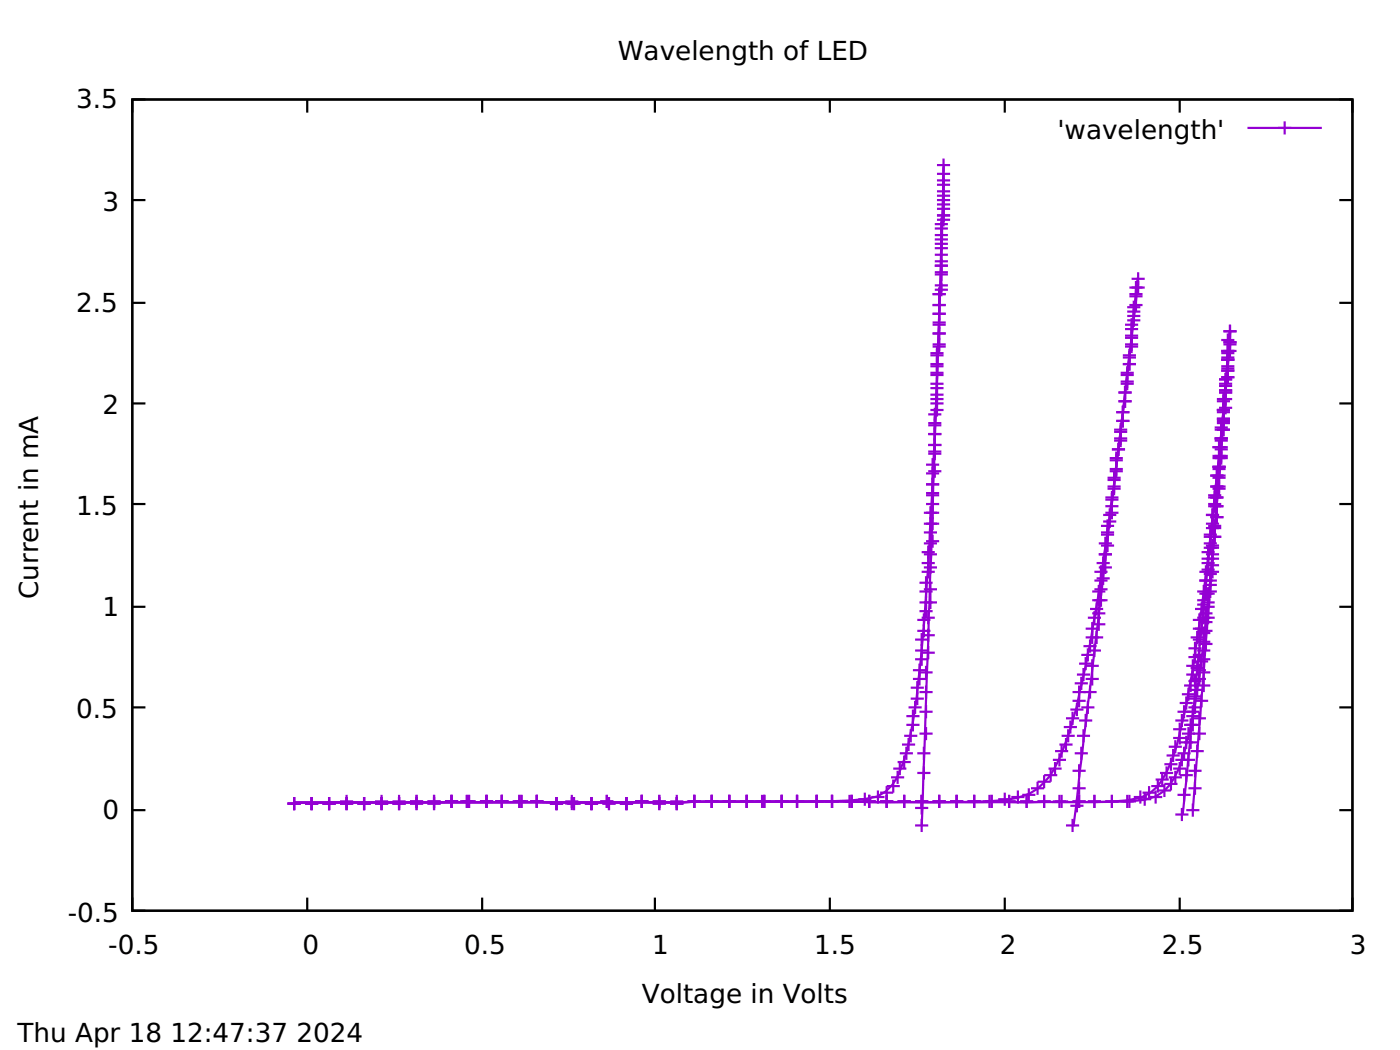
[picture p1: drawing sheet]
<svg xmlns="http://www.w3.org/2000/svg" width="226mm" height="169mm" viewBox="0 0 226 169" stroke-linecap="round" stroke-linejoin="round" font-family="sans-serif">
<g fill="none" stroke="#000" stroke-width=".35">
<path d="M21.3 16h196.8v130.9h-196.8zM23.5 16h-2.2v2.2M49.5 16v2.2M77.8 16v2.2M105.6 16v2.2M133.8 16v2.2M162 16v2.2M190.2 16v2.2M216 16h2.1v2.2M21.3 32.3h2.2M216 32.3h2.1M21.3 48.8h2.2"/>
<path d="M216 48.8h2.1M21.3 65.1h2.2M216 65.1h2.1M21.3 97.9h2.2M21.3 81.3h2.2M216 97.9h2.1M216 81.3h2.1M21.3 114.1h2.2M216 114.1h2.1M21.3 130.7h2.2M216 130.7h2.1M21.3 144.8v2.1h2.2"/>
<path d="M49.5 144.8v2.1M77.8 144.8v2.1M105.6 144.8v2.1M133.8 144.8v2.1M162 144.8v2.1M190.2 144.8v2.1M218.1 144.8v2.1h-2.1"/>
</g>
<g fill="none" stroke="#9400d3" stroke-width=".35">
<path d="M207.2 19.6v2.1M150.8 39.3h2.1M150.8 37.9h2.1M150.8 36.1h2.1M150.8 38.6h2.1M150.8 36.9h2.1M151.1 34.7h2.1M151.1 33h2.1M151.1 31.6h2.1M151.1 29.8h2.1M151.1 28h2.1M151.1 26.6h2.1"/>
<path d="M151.1 35.4h2.1M151.1 33.7h2.1M151.1 32.3h2.1M151.1 30.9h2.1M151.1 29.1h2.1M151.8 35.1v12.7M152.2 25.6v10.9M152.2 26.6l-.5 17.7-1 25.7a697.5 697.5 0 0 1-2.4 37.9 74.5 74.5 0 0 1-2.6 14.9l-.5 1.3a6.6 6.6 0 0 1-5.9 4.8 225.6 225.6 0 0 1-18.9 .4l-11.1 .1-61.8 .1 58.9-.1a2044.8 2044.8 0 0 1 45 0l19.6-.1a99 99 0 0 0 10.8-.2 7 7 0 0 0 6.3-4.6 33.1 33.1 0 0 0 2.6-8.3l.7-2.8a501.2 501.2 0 0 0 5-38.1l2-21.8M152.2 29.2l-3.6 104M201.2 20.6h12M150 58.7h2.2M150 57.3h2.2"/>
<path d="M150 59.1h2.2M150 57h2.2M150.4 55.5h2.1M150.4 53.8h2.1M150.4 52.4h2.1M150.4 50.6h2.1M150.4 49.2h2.1M150.4 47.4h2.1M150.4 55.9h2.1M150.4 52h2.1M150.8 46h2.1M150.8 44.3h2.1"/>
<path d="M150.8 42.8h2.1M150.8 41.1h2.1M150.8 46.7h2.1M150.8 43.9h2.1M150.8 42.1h2.1M150.8 40h2.1M151.1 55.9v11.3M151.5 46.4v10.6M181.1 58.7h2.1M181.1 57.3h2.1M181.1 57.7h2.1M181.4 55.5h2.1"/>
<path d="M181.4 52.4h2.1M181.4 55.9h2.1M181.4 54.1h2.1M181.4 54.5h2.1M181.4 53.1h2.1M181.8 59.1v3.8M181.8 51h2.1M181.8 49.5h2.1M181.8 51.7h2.1M181.8 50.3h2.1M182.1 49.2h2.2M182.1 47.4h2.2"/>
<path d="M182.1 56.2v3.6M182.1 47.8h2.2M182.1 46.4h2.5M182.5 51.3v5.7M182.5 45h2.1M182.8 48.5v4.2M183.2 45.3v5M183.5 44.8l-2 18.5-1.5 12.3a486.2 486.2 0 0 1-3.8 25.6 138.3 138.3 0 0 1-3.9 17.4l-.5 1.4a24.2 24.2 0 0 1-2.4 5.1 9.2 9.2 0 0 1-7.3 3.9 257.9 257.9 0 0 1-19.1 .4l-8.7-.2-22.5 .1-2.5 .1h-61.8M183.5 46.3l-10.4 87M183.5 43.9v3.5M196.9 59.1h2.2M196.9 57h2.2"/>
<path d="M196.9 59.8h2.2M196.9 58h2.2M196.9 56.6h2.5M196.9 57.7h2.2M196.9 54.8h2.2M196.9 59.4h2.2M197.3 55.5h2.1M197.3 55.2h2.1M197.3 53.4h2.1M198 53.8v8.1M198.3 53.4l-.9 12.6a684.5 684.5 0 0 1-4.1 43.5 65.7 65.7 0 0 1-3.2 14.5 7.3 7.3 0 0 1-5.6 5 116.1 116.1 0 0 1-13.5 .3l-48-.1-13.7 .2h-61.9M198.3 55.6l-5.9 75.1"/>
<path d="M198.4 52.4v5.3M198.4 55.1l-7.7 76.2M149.3 79.5h2.2M149.3 78.1h2.2M149.3 76.3h2.2M149.3 74.9h2.2M149.3 79.9h2.2M149.7 73.2h2.1M149.7 71.8h2.1M149.7 70h2.1M149.7 68.2h2.1M149.7 66.8h2.1"/>
<path d="M149.7 76h2.1M149.7 72.8h2.1M149.7 68.6h2.1M150 65.1h2.2M150 63.7h2.2M150 61.9h2.2M150 60.5h2.2M150 66.1h2.2M150 64.4h2.2M150 62.6h2.2M150 60.1h2.2M150.4 73.9v11.6"/>
<path d="M150.8 65.8v8.4M150.8 74.9v2.2M178.6 78.5h2.1M178.6 77.1h2.1M178.6 78.8h2.1M178.6 77.4h2.1M179 76h2.1M179 73.9h2.1M179 75.6h2.1M179 74.2h2.1M179.3 79.2v4.6M179.3 72.5h2.1"/>
<path d="M179.7 70.7h2.1M179.7 69.3h2.1M179.7 76v3.9M179.7 71.1h2.1M179.7 69.6h2.1M180 67.9h2.1M180 72.8v4.3M180 66.5h2.1M180.4 64.7h2.1M180.4 63.3h2.1M180.4 71.4v2.1M180.7 61.9h2.1"/>
<path d="M180.7 60.5h2.1M180.7 60.1h2.1M180.7 68.2v3.9M180.7 61.5h2.1M181.1 65.4v3.5M181.4 62.2v3.6M194.8 79.9h2.1M195.2 78.5h2.5M195.2 76.7h2.5M195.5 75.3h2.2M195.5 73.9h2.5M195.5 72.1h2.5"/>
<path d="M195.5 73.5h2.5M195.5 77.1h2.2M195.5 75.6h2.2M195.5 78.8h2.2M195.9 78.8v3.9M195.9 70.7h2.1M195.9 68.9h2.1M195.9 69.3h2.5M195.9 72.5h2.1M195.9 71.1h2.1M196.2 68.2h2.2M196.2 66.1h2.2"/>
<path d="M196.2 64.4h2.5M196.2 75.6v8.9M196.2 67.5h2.2M196.2 67.9h2.2M196.2 64.7h2.2M196.2 66.5h2.2M196.6 61.9h2.1M196.6 71.1v8.8M196.6 62.9h2.1M196.6 61.2h2.1M196.6 63.3h2.1M196.6 65.8h2.1"/>
<path d="M196.6 62.2h2.1M196.9 67.9v7M196.9 60.8h2.2M197.3 63.3v7.1M197.7 60.1v6.7M147.9 100h2.1M148.3 98.6h2.1M148.3 97.2h2.8M148.3 95.4h2.1M148.3 94h2.1M148.6 92.2h2.2M148.6 90.8h2.2"/>
<path d="M148.6 89h2.2M148.6 99.6h2.2M149 98.9v3.9M149 87.6h2.1M149 85.9h2.1M149 84.5h2.5M149 82.7h2.5M149 95h2.1M149 91.5h2.1M149 89.4h2.1M149.3 92.9v6.7M149.3 81.3h2.2"/>
<path d="M149.3 87.3h2.2M149.7 88v5.3M149.7 98.6v2.1M150 81.6v11M150 94v4.2M150.4 86.2v2.1M175.4 99.6h2.2M175.8 98.2h2.1M176.1 95.4h2.2M176.1 96.8h2.5M176.1 98.9h2.2M176.5 92.2h2.1"/>
<path d="M176.5 95h2.1M176.5 98.6v2.1M176.5 93.6h2.1M176.8 90.8h2.2M176.8 97.2v2.1M176.8 93.3h2.2M177.2 87.6h2.1M177.2 91.5h2.1M177.2 89.4h2.1M177.2 94.3v7.4M177.6 85.9h2.1M177.6 86.2h2.1"/>
<path d="M177.6 91.2v6.7M177.6 84.8h2.1M177.6 88h2.1M177.9 83h2.1M177.9 89.7v2.2M177.9 92.2v2.1M177.9 84.1h2.1M178.3 82.7h2.1M178.3 81.6h2.1M178.3 80.2h2.1M178.3 86.6v6M178.3 80.6h2.1"/>
<path d="M178.6 83.8v5.2M179 82v3.2M192.4 100h2.1M192.7 98.2h2.1M193.1 95.4h3.1M193.1 99.6h2.8M193.1 96.8h2.1M193.1 97.5h2.1M193.4 92.2h3.2M193.4 93.6h2.8M193.4 95.7h2.5M193.8 90.8h2.1"/>
<path d="M193.8 89h2.1M193.8 91.9h2.1M193.8 90.1h2.8M193.8 97.9h2.1M194.1 87.6h2.1M194.1 86.2h2.1M194.1 88.3h2.5M194.1 86.6h2.8M194.1 92.6h2.1M194.5 84.5h2.1M194.5 89.4h2.1M194.5 97.9v7"/>
<path d="M194.5 83h2.1M194.5 85.2h2.4M194.5 88h2.1M194.8 81.3h2.1M194.8 88v4.9M194.8 94.7v6M194.8 81.6h2.5M194.8 80.2h2.5M194.8 84.8h2.1M195.2 85.2v4.2M195.2 91.5v4.9M195.2 83.4h2.1"/>
<path d="M195.5 98.9h-2.1v5.3M195.5 82v4.2M195.5 86.9v6.4M195.9 97.2h-2.1v2.1M195.9 83.8v3.8M196.2 94.3h-2.1v6.4M196.6 91.2h-2.1v5.6M145.8 118.7h2.1M146.2 116.9h2.1M146.2 115.5h2.1M146.5 119v2.1M146.5 114.1h2.1"/>
<path d="M146.9 117.6v2.1M146.9 112.7h2.1M146.9 110.9h2.1M147.2 114.4v3.6M147.2 108.1h2.1M147.6 113v2.1M147.6 104.9h2.1M147.6 103.1h2.1M147.9 109.8v3.9M147.9 101.7h2.1M148.3 107v3.6M148.3 118.3h2.1"/>
<path d="M148.3 114.8h2.1M148.3 111.6h2.1M148.3 108.4h2.1M148.6 102.1v5.3M148.6 105.3h2.2M148.6 102.4h2.2M149.3 107.4v2.1h-2.1M149.3 110.6v2.1M149.3 113.7v2.1M149.3 117.3v2.1M149.7 104.2v2.1h-2.1M149.7 101.4v2.1"/>
<path d="M171.2 118.7h2.1M171.6 117.3h2.1M171.9 119v2.1M171.9 115.8h2.1M172.3 117.6v2.1M172.6 116.2v2.1M172.6 114.4h2.1M173 111.6h3.8M173 114.8v2.1M173 113h2.1M173.3 110.2h2.1M173.7 118.7h2.1"/>
<path d="M173.7 108.8h2.1M173.7 113.4v2.1M174 110.6v3.5M174 116.2h2.1M174 107h2.1M174.4 114.1h2.1M174.4 105.6h2.1M174.4 109.1v2.2M174.7 107.7v2.1M174.7 117.6v2.1M174.7 104.2h2.1M175.1 109.5h2.1"/>
<path d="M175.1 107.4h2.1M175.1 102.8h2.8M175.1 101.4h2.1M175.1 106v2.1M175.1 115.1v2.2M175.4 104.9h2.2M175.4 104.6v2.1M175.4 113v2.1M175.8 103.1v2.2M175.8 110.6v2.1M176.1 100.3v3.6M176.1 106.3v4.3"/>
<path d="M176.1 100.7h2.2M176.5 103.9v2.1M176.8 101.7v2.2M189.2 119h2.1M189.2 117.6h2.1M189.5 119.4v2.1M189.5 116.2h2.2M189.9 114.8h3.5v2.1h-2.4M190.2 116.5v3.6M190.2 113.4h2.2M190.2 119.7h2.9M190.6 118.3h3.9"/>
<path d="M190.6 115.1v2.2M190.6 112h2.1M191 113.7v2.1M191 110.6h4.2M191.3 115.5h2.1M191.3 112.3v2.1M191.3 118.7v2.1M191.3 108.8h2.1M191.3 107.4h2.1M191.7 112.7h2.1M191.7 110.9v2.1M191.7 117.3v2.1"/>
<path d="M191.7 106h2.1M191.7 104.6h2.1M191.7 112.3h2.1M191.7 109.8h2.1M192 109.5v2.1M192 115.8v2.2M192 118.7v2.1M192 102.8h2.1M192 107.7h2.1M192 111.3h2.1M192.4 109.5h2.1M192.4 108.1h2.1"/>
<path d="M192.4 103.1h2.1M192.4 106.3v3.5M192.4 113.7v4.3M192.4 101.4h2.4M192.4 105.6h2.1M192.4 115.8h2.1M192.7 103.5v3.5M192.7 108.8v2.1M192.7 111.3v3.8M192.7 113h2.1M192.7 106.7h2.1M193.1 106.3h2.1"/>
<path d="M193.1 104.9h2.1M193.1 108.4h2.1M193.1 101.7v2.2M193.1 106.7v2.1M193.1 110.2v2.1M193.1 103.5h2.1M193.1 102.1h2.1M193.4 101.7h2.1M193.4 104.6v2.1M193.4 107v3.6M193.4 117.3v2.1M193.4 100.3h2.1"/>
<path d="M193.4 103.9h2.1M193.8 112v2.1h-2.1M193.8 100.3v2.1M193.8 105.6v2.1M194.1 101v10.6M46.4 129.6h2.1M47.4 128.5v2.2M49.2 129.6h2.1M50.3 128.5v2.2M52 129.6h2.1M53.1 128.5v2.2M54.8 129.6h2.2"/>
<path d="M54.8 129.2h2.2M55.9 128.2v2.5M57.7 129.6h2.1M58.7 128.5v2.2M60.5 129.6h2.1M60.5 129.2h2.1M61.5 128.2v2.5M63.3 129.6h2.1M63.3 129.2h2.1M64.4 128.2v2.5M66.1 129.6h2.1M66.1 129.2h2.1"/>
<path d="M67.2 128.2v2.5M68.9 129.6h2.2M68.9 129.2h2.2M70 128.2v2.5M71.8 129.2h2.1M72.8 128.2v2.1M74.2 129.2h2.5M75.3 128.2v2.1M75.6 128.2v2.1M77.4 129.2h2.1M78.5 128.2v2.1M79.9 129.2h2.1"/>
<path d="M80.9 128.2v2.1M82.7 129.2h2.5M83.8 128.2v2.1M84.1 128.2v2.1M85.5 129.2h2.1M86.6 128.2v2.1M88.7 129.6h2.1M89.7 128.5v2.2M91.2 129.6h2.4M91.2 129.2h2.1M92.2 128.2v2.5M92.6 128.5v2.2"/>
<path d="M94.3 129.6h2.1M95.4 128.5v2.2M96.8 129.2h2.1M97.2 129.6h2.1M97.9 128.2v2.1M98.2 128.5v2.2M100 129.6h2.1M101 128.5v2.2M102.4 129.2h2.2M103.5 128.2v2.1M105.3 129.6h2.1M105.3 129.2h2.1"/>
<path d="M106.3 128.2v2.5M108.1 129.6h2.1M108.1 129.2h2.1M109.1 128.2v2.5M110.9 129.2h2.1M112 128.2v2.1M113.7 129.2h2.1M114.8 128.2v2.1M116.5 129.2h2.2M117.6 128.2v2.1M119.4 129.2h2.1M120.4 128.2v2.1"/>
<path d="M121.8 129.2h2.5M122.9 128.2v2.1M123.2 128.2v2.1M125 129.2h2.1M126.1 128.2v2.1M127.5 129.2h2.1M128.5 128.2v2.1M130.7 129.2h2.1M131.7 128.2v2.1M133.1 129.2h2.1M134.2 128.2v2.1M135.9 129.2h2.5"/>
<path d="M137 128.2v2.1M137.4 128.2v2.1M138.4 128.9h2.1M139.1 129.2h2.1M139.5 127.8v2.1M140.2 128.2v2.1M140.5 128.5h2.1M141.6 127.5v2.1M141.9 129.2h2.2M143.7 125.4h2.1M144.1 125.7v2.1h-2.2M144.1 124h2.1"/>
<path d="M144.8 129.2h2.1M144.8 124.3v2.1M144.8 122.9h2.1M145.1 126.8h-2.1v3.5M145.1 122.9v2.1M145.1 121.5h2.1M145.5 120.1h2.1M145.8 121.8v2.2M145.8 128.2v2.1M146.2 120.4v2.1M147.6 129.2h2.1M147.6 133.1h2.1"/>
<path d="M147.6 130.3h2.1M147.9 121.5h2.1M147.9 124.7h2.1M148.6 128.2v3.2M148.6 132.1v2.1M149 120.4v2.1M149 123.6v2.1M150.4 129.2h2.1M151.5 128.2v2.1M153.2 129.2h2.1M154.3 128.2v2.1M156 129.2h2.2"/>
<path d="M157.1 128.2v2.1M158.5 129.2h2.5M159.6 128.2v2.1M159.9 128.2v2.1M161 128.9h2.1M161.7 129.2h2.1M162 127.8v2.1M162.7 128.2v2.1M163.1 128.5h2.1M164.2 127.5v2.1M164.5 129.2h2.1M164.9 128.2h2.1"/>
<path d="M165.6 128.2v2.1M165.9 127.1v2.1M167.3 129.2h2.1M168.4 128.2v2.1M169.1 124h2.1M169.4 124v2.1h-2.1v2.1M169.8 129.2h2.5M169.8 122.5h2.1M170.1 122.9v2.1M170.1 121.1h2.2M170.5 125h-2.1v2.1h-2.1M170.9 120.1h2.1"/>
<path d="M170.9 121.5v2.1M170.9 128.2v2.1M171.2 120.1v2.1M171.2 128.2v2.1M171.9 133.1h2.1M172.6 129.9h2.1M173 129.2h2.1M173 127.1h2.1M173 132.1v2.1M173 124.3h2.1M173.3 121.5h2.1M173.7 128.9v2.1"/>
<path d="M174 123.2v2.2M174 126.1v4.2M174.4 120.4v2.1M175.4 129.2h2.2M176.5 128.2v2.1M178.3 129.2h2.1M179.3 128.2v2.1M180.7 129.2h2.5M181.8 128.2v2.1M182.1 128.2v2.1M182.8 128.5h2.2M183.5 128.9h2.2"/>
<path d="M183.9 127.5v2.1M184.3 127.8h2.1M184.6 127.8v2.1M185.3 128.5h2.1M185.3 126.8v2.1M185.7 126.8h2.1M186.4 125.7h2.1M186.4 127.5v2.1M186.7 125.7v2.1M187.1 124.7h2.1M187.4 124.7v2.1M187.8 123.2h2.1"/>
<path d="M188.1 123.6v2.1M188.1 121.8h2.1M188.5 125.4h2.1M188.5 120.4h2.1M188.8 122.2v2.1M188.8 125.4v2.1h-2.1M189.2 124h2.1v2.1M189.2 120.8v2.1M189.5 124.3v2.1M189.5 131.4h2.2M189.5 122.5h3.2M189.9 121.5h2.1"/>
<path d="M189.9 128.2h2.1M189.9 126.4h-2.1v2.1M190.2 122.9v2.1h2.2M190.6 121.5v2.1M190.6 130.3v2.1M191 120.4v2.1M191 127.1v2.1M191.3 130.7h2.1M191.7 121.5v2.1M191.7 127.1h2.1M191.7 124.3h2.1M192 121.1h2.1"/>
<path d="M192.4 129.6v2.1M192.7 123.2v2.2M192.7 126.1v2.1M193.1 120.1v2.1"/>
</g>
<g font-size="4.2">
<text x="99.6" y="9.7">Wavelength of LED</text>
<text x="12.3" y="17.5">3.5</text>
<text x="170.5" y="22.4">'wavelength'</text>
<text x="16.5" y="34">3</text>
<text x="12.3" y="50.3">2.5</text>
<text x="16.5" y="66.8">2</text>
<text x="12.3" y="83">1.5</text>
<text x="6.2" y="96.6" transform="rotate(-90 6.2 96.6)">Current in mA</text>
<text x="16.5" y="99.3">1</text>
<text x="12.3" y="115.8">0.5</text>
<text x="16.5" y="132.1">0</text>
<text x="10.9" y="148.6">-0.5</text>
<text x="17.5" y="153.9">-0.5</text>
<text x="48.8" y="153.9">0</text>
<text x="74.9" y="153.9">0.5</text>
<text x="105.2" y="153.9">1</text>
<text x="131.3" y="153.9">1.5</text>
<text x="161.3" y="153.9">2</text>
<text x="187.4" y="153.9">2.5</text>
<text x="217.7" y="153.9">3</text>
<text x="103.5" y="161.7">Voltage in Volts</text>
<text x="2.8" y="168">Thu Apr 18</text>
<text x="27.5" y="168">12:47:37</text>
<text x="47.8" y="168">2024</text>
</g>
</svg>
